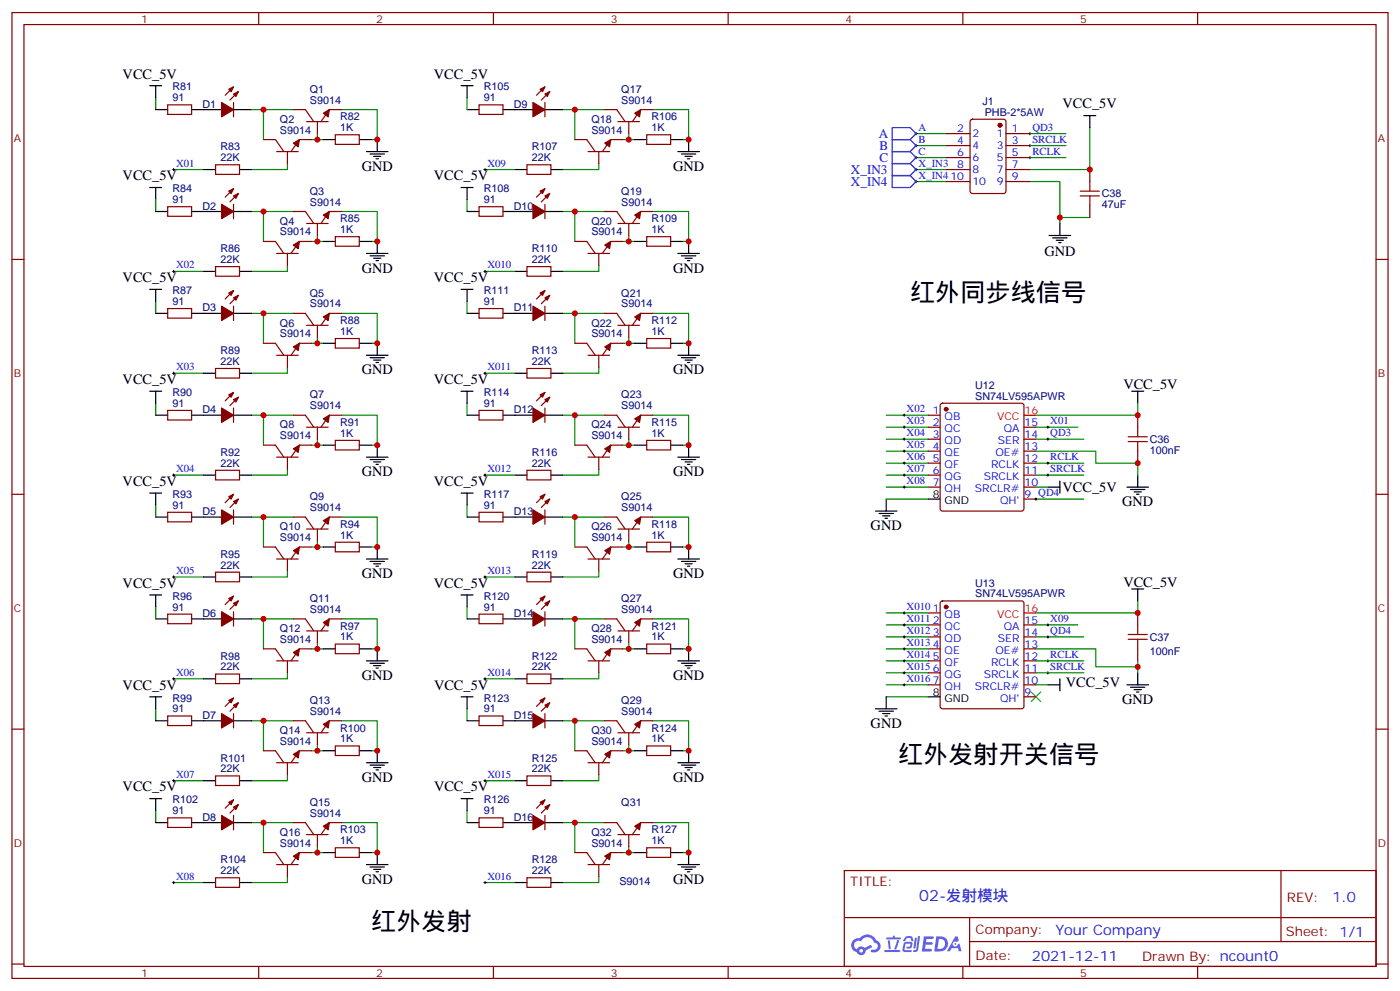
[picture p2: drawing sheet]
<svg xmlns="http://www.w3.org/2000/svg" width="412mm" height="292mm" viewBox="0 0 412 292" stroke-linecap="round" stroke-linejoin="round" font-family="sans-serif">
<g fill="none" stroke="#870000" stroke-width=".35">
<path d="M3.5 3.7h405.4v284.3h-405.4zM7.1 7.2h398.2v277.3h-398.2zM76.2 3.7v3.5M145.3 3.7v3.5M214.5 3.7v3.5M283.6 3.7v3.5M352.8 3.7v3.5M3.5 76.4h3.6M405.3 76.4h3.6M3.5 145.5h3.6M405.3 145.5h3.6M3.5 214.7h3.6"/>
<path d="M405.3 214.7h3.6M248.7 256.3h156.6v28.2h-156.6zM377.3 256.3v20.9M248.7 270.1h156.5M285.6 277.2h119.6M285.6 270.1v14.2M3.5 283.8h3.6M76.2 284.5v3.5M145.3 284.5v3.5M214.5 284.5v3.5M283.6 284.5v3.5M352.8 284.5v3.5"/>
<path d="M405.3 283.8h3.6"/>
</g>
<g fill="#5487ff">
<path d="M272.1 275.6h2.6l.3 .2-.1 .6h-2l-.1 1h1.6l.4 .4-.4 .3h-1.7l-.2 1.2 1.8 .1 .3 .3-.2 .4h-2.9z"/>
<path d="M281.4 275.7h.7l.4 1.3-.7 .3a.74 .74 0 0 0-1.1 .3 .74 .74 0 0 0 .5 1.1 .74 .74 0 0 0 .9-.7l.5-.3 .7 2.4h-.9l-.2-1h-1.9l-.5 1h-.9z"/>
<path d="M269.5 276.1h.6l-.4 2.9a.31 .31 0 0 1-.3 .3 .31 .31 0 0 1-.3-.3z"/>
<path d="M270.4 275.6h.6l-.5 4a.89 .89 0 0 1-.7 .7 .89 .89 0 0 1-.9-.3l1-.5z"/>
<path d="M266.8 275.8l.6-.2 1.2 .1 .5 1.3-.6 .1-.4-.9-1 .1a.95 .95 0 0 1-1 .8l-.1-.2z"/>
<path d="M266.4 277.5l1.8-.2a1.04 1.04 0 0 1 .6 1.1 1.04 1.04 0 0 1-.8 .9h-.7a.29 .29 0 0 1-.3-.4 .29 .29 0 0 1 .3-.2h.7l.2-.8h-1.4l-.4 1.7 1.9 .1a.29 .29 0 0 1 .3 .3 .29 .29 0 0 1-.3 .3h-2l-.4-.3 .2-2.1z"/>
<path d="M260.5 279.7h4.4a.3 .3 0 0 1 .3 .3 .3 .3 0 0 1-.3 .3h-4.3z"/>
<path d="M264.3 276.8h.6l-.5 1.6a1.02 1.02 0 0 1-.7 1.2l-.2-.3z"/>
<path d="M261.5 276.8h.6l.3 2.4-.3 .3-.3-.2z"/>
<path d="M261.1 276h1.9l.2-.5h.5l-.1 .5h1.5a.29 .29 0 0 1 .3 .3 .29 .29 0 0 1-.3 .3h-3.9z"/>
<path d="M275.8 275.6l-.6 4.5h1.4a2.27 2.27 0 0 0 2.7-2.3 2.27 2.27 0 0 0-2.7-2.2zM276.6 276.4a1.5 1.5 0 0 1 1.8 1.6 1.5 1.5 0 0 1-1.9 1.3h-.3z"/>
<path d="M251.4 276.8a2.09 2.09 0 0 0 1 3.5 1.37 1.37 0 0 0 1.5 .9 1.37 1.37 0 0 0 1.1-1.4l2-1-.5-.7-1.8 1a1.4 1.4 0 0 0-2.3 .4 1.32 1.32 0 0 1-.6-1.9 1.32 1.32 0 0 1 1.9-.4 2.02 2.02 0 0 1 2-1.3 2.02 2.02 0 0 1 1.8 1.6 1.09 1.09 0 0 1 1.1 1.4 1.09 1.09 0 0 1-1.6 .7 .41 .41 0 0 0-.5 .3 .41 .41 0 0 0 .4 .5 1.89 1.89 0 0 0 2.4-1.2 1.89 1.89 0 0 0-1.2-2.4 2.98 2.98 0 0 0-5-.6l-1 .1zM253.2 279.9a.52 .52 0 0 1 1 0 .52 .52 0 0 1-1 0z"/>
<circle cx="281.4" cy="277.9" r=".28"/>
</g>
<path d="M303.7 203.7l2.9 2.9M306.6 203.7l-2.9 2.9" fill="none" stroke="#3c3" stroke-width=".35"/>
<g fill="none" stroke="#870000" stroke-width=".35">
<path d="M49.4 30.9h7v2.8h-7zM68.8 25.6l-2.5 2.4M68.8 30.2v4.2M70.2 27l-2.5 2.5M86.4 32.3h3.6l2.4 3.5M90.3 35.8h6.4M93.5 35.8v3.5M98.8 39.7h7v2.8h-7zM100.5 32.3h-3.5l-2.5 3.5M141.1 30.9h7.1v2.8h-7.1zM160.5 30.2v4.2M160.5 25.6l-2.5 2.4"/>
<path d="M161.9 27l-2.4 2.5M178.2 32.3h3.5l2.4 3.5M182 35.8h6.4M185.2 35.8v3.5M190.5 39.7h7.1v2.8h-7.1zM192.3 32.3h-3.6l-2.4 3.5M278.7 39.3h7.1M286 35.3l.5-.2h9.1l.7 .4v20.8l-.4 .6-9.4 .1-.7-.5v-20.7zM296.3 39.3h7.1M63.5 48.5h7.1v2.8h-7.1zM68.8 55.6l-2.5 2.4M70.2 57l-2.5 2.4"/>
<path d="M77.6 41.1h3.5l2.5 3.5M81.5 44.6h6.3M84.7 44.6v3.6M91.7 41.1h-3.5l-2.5 3.5M155.2 48.5h7.1v2.8h-7.1zM160.5 55.6l-2.5 2.4M161.9 57l-2.4 2.4M169.3 41.1h3.6l2.4 3.5M173.2 44.6h6.4M176.4 44.6v3.6M183.4 41.1h-3.5l-2.5 3.5M278.7 42.9h7.1"/>
<path d="M278.7 46.4h7.1M278.7 49.9h7.1M278.7 53.4h7.1M296.3 42.9h7.1M296.3 46.4h7.1M296.3 49.9h7.1M296.3 53.4h7.1M321 49.9v3.5M49.4 60.9h7v2.8h-7zM63.5 78.5h7.1v2.8h-7.1zM68.8 60.1v4.3M77.6 71.1h3.5l2.5 3.5"/>
<path d="M81.5 74.6h6.3M84.7 74.6v3.5M86.4 62.3h3.6l2.4 3.5M90.3 65.8h6.4M91.7 71.1h-3.5l-2.5 3.5M93.5 65.8v3.5M98.8 69.7h7v2.8h-7zM100.5 62.3h-3.5l-2.5 3.5M141.1 60.9h7.1v2.8h-7.1zM155.2 78.5h7.1v2.8h-7.1zM160.5 60.1v4.3M169.3 71.1h3.6l2.4 3.5"/>
<path d="M173.2 74.6h6.4M176.4 74.6v3.5M178.2 62.3h3.5l2.4 3.5M182 65.8h6.4M183.4 71.1h-3.5l-2.5 3.5M185.2 65.8v3.5M190.5 69.7h7.1v2.8h-7.1zM192.3 62.3h-3.6l-2.4 3.5M321 60.5v3.5M49.4 90.8h7v2.9h-7zM68.8 90.1v4.3M68.8 85.5l-2.5 2.5"/>
<path d="M70.2 87l-2.5 2.4M86.4 92.3h3.6l2.4 3.5M90.3 95.8h6.4M93.5 95.8v3.5M98.8 99.7h7v2.8h-7zM100.5 92.3h-3.5l-2.5 3.5M141.1 90.8h7.1v2.9h-7.1zM160.5 90.1v4.3M160.5 85.5l-2.5 2.5M161.9 87l-2.4 2.4M178.2 92.3h3.5l2.4 3.5M182 95.8h6.4"/>
<path d="M185.2 95.8v3.5M190.5 99.7h7.1v2.8h-7.1zM192.3 92.3h-3.6l-2.4 3.5M63.5 108.5h7.1v2.8h-7.1zM68.8 115.5l-2.5 2.5M70.2 116.9l-2.5 2.5M77.6 101.1h3.5l2.5 3.5M81.5 104.6h6.3M84.7 104.6v3.5M91.7 101.1h-3.5l-2.5 3.5M155.2 108.5h7.1v2.8h-7.1zM160.5 115.5l-2.5 2.5"/>
<path d="M161.9 116.9l-2.4 2.5M169.3 101.1h3.6l2.4 3.5M173.2 104.6h6.4M176.4 104.6v3.5M183.4 101.1h-3.5l-2.5 3.5M277.2 118.9l.4-.2h23.3l.5 .2 .2 .5v30.4l-.2 .5-.5 .2h-23.3l-.5-.3-.2-.4v-30.4zM49.4 120.8h7v2.8h-7zM63.5 138.5h7.1v2.8h-7.1zM68.8 120.1v4.3M77.6 131.1h3.5l2.5 3.5M81.5 134.6h6.3M84.7 134.6v3.5"/>
<path d="M86.4 122.2h3.6l2.4 3.6M90.3 125.8h6.4M91.7 131.1h-3.5l-2.5 3.5M93.5 125.8v3.5M98.8 129.6h7v2.9h-7zM100.5 122.2h-3.5l-2.5 3.6M141.1 120.8h7.1v2.8h-7.1zM155.2 138.5h7.1v2.8h-7.1zM160.5 120.1v4.3M169.3 131.1h3.6l2.4 3.5M173.2 134.6h6.4M176.4 134.6v3.5"/>
<path d="M178.2 122.2h3.5l2.4 3.6M182 125.8h6.4M183.4 131.1h-3.5l-2.5 3.5M185.2 125.8v3.5M190.5 129.6h7.1v2.9h-7.1zM192.3 122.2h-3.6l-2.4 3.6M273.4 122.2h3.5M273.4 125.8h3.5M273.4 129.3h3.5M273.4 132.8h3.5M273.4 136.3h3.5M273.4 139.9h3.5"/>
<path d="M301.6 125.8h3.6M301.6 129.3h3.6M301.6 132.8h3.6M301.6 136.3h3.6M301.6 139.9h3.6M335.1 122.2v3.6M335.1 132.8v3.5M49.4 150.8h7v2.8h-7zM68.8 150.1v4.2M68.8 145.5l-2.5 2.5M70.2 146.9l-2.5 2.5M86.4 152.2h3.6l2.4 3.6"/>
<path d="M90.3 155.8h6.4M93.5 155.8v3.5M98.8 159.6h7v2.9h-7zM100.5 152.2h-3.5l-2.5 3.6M141.1 150.8h7.1v2.8h-7.1zM160.5 150.1v4.2M160.5 145.5l-2.5 2.5M161.9 146.9l-2.4 2.5M178.2 152.2h3.5l2.4 3.6M182 155.8h6.4M185.2 155.8v3.5M190.5 159.6h7.1v2.9h-7.1z"/>
<path d="M192.3 152.2h-3.6l-2.4 3.6M273.4 143.4h3.5M301.6 143.4h3.6M301.6 146.9h3.6M63.5 168.5h7.1v2.8h-7.1zM68.8 175.5l-2.5 2.5M70.2 176.9l-2.5 2.5M77.6 161h3.5l2.5 3.6M81.5 164.6h6.3M84.7 164.6v3.5M91.7 161h-3.5l-2.5 3.6M155.2 168.5h7.1v2.8h-7.1z"/>
<path d="M160.5 175.5l-2.5 2.5M161.9 176.9l-2.4 2.5M169.3 161h3.6l2.4 3.6M173.2 164.6h6.4M176.4 164.6v3.5M183.4 161h-3.5l-2.5 3.6M277.2 177.1l.4-.2h23.3l.5 .2 .2 .5v30.4l-.2 .5-.5 .2h-23.3l-.5-.3-.2-.4v-30.4zM49.4 180.8h7v2.8h-7zM63.5 198.4h7.1v2.9h-7.1zM68.8 180.1v4.2M77.6 191h3.5l2.5 3.6M81.5 194.6h6.3"/>
<path d="M84.7 194.6v3.5M86.4 182.2h3.6l2.4 3.5M90.3 185.7h6.4M91.7 191h-3.5l-2.5 3.6M93.5 185.7v3.6M98.8 189.6h7v2.8h-7zM100.5 182.2h-3.5l-2.5 3.5M141.1 180.8h7.1v2.8h-7.1zM155.2 198.4h7.1v2.9h-7.1zM160.5 180.1v4.2M169.3 191h3.6l2.4 3.6M173.2 194.6h6.4"/>
<path d="M176.4 194.6v3.5M178.2 182.2h3.5l2.4 3.5M182 185.7h6.4M183.4 191h-3.5l-2.5 3.6M185.2 185.7v3.6M190.5 189.6h7.1v2.8h-7.1zM192.3 182.2h-3.6l-2.4 3.5M273.4 180.4h3.5M273.4 184h3.5M273.4 187.5h3.5M273.4 191h3.5M273.4 194.6h3.5"/>
<path d="M273.4 198.1h3.5M301.6 184h3.6M301.6 187.5h3.6M301.6 191h3.6M301.6 194.6h3.6M301.6 198.1h3.6M335.1 180.4v3.6M335.1 191v3.6M49.4 210.8h7v2.8h-7zM68.8 210.1v4.2M68.8 205.5l-2.5 2.5M70.2 206.9l-2.5 2.5"/>
<path d="M86.4 212.2h3.6l2.4 3.5M90.3 215.7h6.4M93.5 215.7v3.6M98.8 219.6h7v2.8h-7zM100.5 212.2h-3.5l-2.5 3.5M141.1 210.8h7.1v2.8h-7.1zM160.5 210.1v4.2M160.5 205.5l-2.5 2.5M161.9 206.9l-2.4 2.5M178.2 212.2h3.5l2.4 3.5M182 215.7h6.4M185.2 215.7v3.6"/>
<path d="M190.5 219.6h7.1v2.8h-7.1zM192.3 212.2h-3.6l-2.4 3.5M273.4 201.6h3.5M301.6 201.6h3.6M301.6 205.1h3.6M63.5 228.4h7.1v2.8h-7.1zM68.8 235.5l-2.5 2.4M70.2 236.9l-2.5 2.5M77.6 221h3.5l2.5 3.5M81.5 224.5h6.3M84.7 224.5v3.6M91.7 221h-3.5l-2.5 3.5"/>
<path d="M155.2 228.4h7.1v2.8h-7.1zM160.5 235.5l-2.5 2.4M161.9 236.9l-2.4 2.5M169.3 221h3.6l2.4 3.5M173.2 224.5h6.4M176.4 224.5v3.6M183.4 221h-3.5l-2.5 3.5M49.4 240.8h7v2.8h-7zM63.5 258.4h7.1v2.8h-7.1zM68.8 240.1v4.2M77.6 251h3.5l2.5 3.5M81.5 254.5h6.3"/>
<path d="M84.7 254.5v3.6M86.4 242.2h3.6l2.4 3.5M90.3 245.7h6.4M91.7 251h-3.5l-2.5 3.5M93.5 245.7v3.5M98.8 249.6h7v2.8h-7zM100.5 242.2h-3.5l-2.5 3.5M141.1 240.8h7.1v2.8h-7.1zM155.2 258.4h7.1v2.8h-7.1zM160.5 240.1v4.2M169.3 251h3.6l2.4 3.5M173.2 254.5h6.4"/>
<path d="M176.4 254.5v3.6M178.2 242.2h3.5l2.4 3.5M182 245.7h6.4M183.4 251h-3.5l-2.5 3.5M185.2 245.7v3.5M190.5 249.6h7.1v2.8h-7.1zM192.3 242.2h-3.6l-2.4 3.5"/>
</g>
<g fill="#870000" stroke="#870000" stroke-width=".35">
<path d="M65.3 30.2l3.5 2.1-3.5 2.1z"/>
<path d="M68.8 27.7l1.4-.7-.7 1.4z"/>
<path d="M67.4 26.3l1.4-.7-.7 1.4z"/>
<path d="M86.4 72.1l1.8-1-.4 2.1z"/>
<path d="M95.2 63.3l1.8-1-.3 2.1z"/>
<path d="M86.4 252.1l1.8-1.1-.4 2.1z"/>
<path d="M95.2 243.2l1.8-1-.3 2.1z"/>
<path d="M86.4 222.1l1.8-1.1-.4 2.1z"/>
<path d="M95.2 213.3l1.8-1.1-.3 2.1z"/>
<path d="M86.4 192.1l1.8-1.1-.4 2.1z"/>
<path d="M95.2 183.3l1.8-1.1-.3 2.1z"/>
<path d="M86.4 162.1l1.8-1.1-.4 2.2z"/>
<path d="M95.2 153.3l1.8-1.1-.3 2.1z"/>
<path d="M86.4 132.1l1.8-1-.4 2.1z"/>
<path d="M95.2 123.3l1.8-1.1-.3 2.2z"/>
<path d="M86.4 102.1l1.8-1-.4 2.1z"/>
<path d="M95.2 93.3l1.8-1-.3 2.1z"/>
<path d="M86.4 42.2l1.8-1.1-.4 2.1z"/>
<path d="M95.2 33.3l1.8-1-.3 2.1z"/>
<path d="M178.2 72.1l1.7-1-.3 2.1z"/>
<path d="M187 63.3l1.7-1-.3 2.1z"/>
<path d="M178.2 252.1l1.7-1.1-.3 2.1z"/>
<path d="M187 243.2l1.7-1-.3 2.1z"/>
<path d="M178.2 222.1l1.7-1.1-.3 2.1z"/>
<path d="M187 213.3l1.7-1.1-.3 2.1z"/>
<path d="M178.2 192.1l1.7-1.1-.3 2.1z"/>
<path d="M187 183.3l1.7-1.1-.3 2.1z"/>
<path d="M178.2 162.1l1.7-1.1-.3 2.2z"/>
<path d="M187 153.3l1.7-1.1-.3 2.1z"/>
<path d="M178.2 132.1l1.7-1-.3 2.1z"/>
<path d="M187 123.3l1.7-1.1-.3 2.2z"/>
<path d="M178.2 102.1l1.7-1-.3 2.1z"/>
<path d="M187 93.3l1.7-1-.3 2.1z"/>
<path d="M178.2 42.2l1.7-1.1-.3 2.1z"/>
<path d="M187 33.3l1.7-1-.3 2.1z"/>
<path d="M157 240.1l3.5 2.1-3.5 2.1z"/>
<path d="M160.5 237.6l1.4-.7-.7 1.4z"/>
<path d="M159.1 236.2l1.4-.7-.7 1.4z"/>
<path d="M157 210.1l3.5 2.1-3.5 2.1z"/>
<path d="M160.5 207.6l1.4-.7-.7 1.4z"/>
<path d="M159.1 206.2l1.4-.7-.7 1.4z"/>
<path d="M157 180.1l3.5 2.1-3.5 2.1z"/>
<path d="M160.5 177.6l1.4-.7-.7 1.4z"/>
<path d="M159.1 176.2l1.4-.7-.7 1.4z"/>
<path d="M157 150.1l3.5 2.1-3.5 2.1z"/>
<path d="M160.5 147.6l1.4-.7-.7 1.4z"/>
<path d="M159.1 146.2l1.4-.7-.7 1.4z"/>
<path d="M157 120.1l3.5 2.1-3.5 2.2z"/>
<path d="M160.5 117.7l1.4-.8-.7 1.5z"/>
<path d="M159.1 116.2l1.4-.7-.7 1.4z"/>
<path d="M157 90.1l3.5 2.2-3.5 2.1z"/>
<path d="M160.5 87.7l1.4-.7-.7 1.4z"/>
<path d="M159.1 86.3l1.4-.8-.7 1.5z"/>
<path d="M157 60.1l3.5 2.2-3.5 2.1z"/>
<path d="M160.5 57.7l1.4-.7-.7 1.4z"/>
<path d="M159.1 56.3l1.4-.7-.7 1.4z"/>
<path d="M157 30.2l3.5 2.1-3.5 2.1z"/>
<path d="M160.5 27.7l1.4-.7-.7 1.4z"/>
<path d="M159.1 26.3l1.4-.7-.7 1.4z"/>
<path d="M65.3 240.1l3.5 2.1-3.5 2.1z"/>
<path d="M68.8 237.6l1.4-.7-.7 1.4z"/>
<path d="M67.4 236.2l1.4-.7-.7 1.4z"/>
<path d="M65.3 210.1l3.5 2.1-3.5 2.1z"/>
<path d="M68.8 207.6l1.4-.7-.7 1.4z"/>
<path d="M67.4 206.2l1.4-.7-.7 1.4z"/>
<path d="M65.3 180.1l3.5 2.1-3.5 2.1z"/>
<path d="M68.8 177.6l1.4-.7-.7 1.4z"/>
<path d="M67.4 176.2l1.4-.7-.7 1.4z"/>
<path d="M65.3 150.1l3.5 2.1-3.5 2.1z"/>
<path d="M68.8 147.6l1.4-.7-.7 1.4z"/>
<path d="M67.4 146.2l1.4-.7-.7 1.4z"/>
<path d="M65.3 120.1l3.5 2.1-3.5 2.2z"/>
<path d="M68.8 117.7l1.4-.8-.7 1.5z"/>
<path d="M67.4 116.2l1.4-.7-.7 1.4z"/>
<path d="M65.3 90.1l3.5 2.2-3.5 2.1z"/>
<path d="M68.8 87.7l1.4-.7-.7 1.4z"/>
<path d="M67.4 86.3l1.4-.8-.7 1.5z"/>
<path d="M65.3 60.1l3.5 2.2-3.5 2.1z"/>
<path d="M68.8 57.7l1.4-.7-.7 1.4z"/>
<path d="M67.4 56.3l1.4-.7-.7 1.4z"/>
<circle cx="278.7" cy="120.5" r=".53"/>
<circle cx="278.7" cy="178.7" r=".53"/>
<circle cx="294.6" cy="36.9" r=".53"/>
</g>
<g fill="none" stroke="#000" stroke-width=".35">
<path d="M44.1 25.2h3.5M45.9 25.2v3.6M45.9 32.3h3.5M56.4 32.3h8.9M68.8 32.3h5.3M135.8 25.2h3.5M137.6 32.3h3.5M137.6 25.2v3.6M148.2 32.3h8.8M160.5 32.3h5.3M319.3 34h3.5M321 34v3.6"/>
<path d="M44.1 55.2h3.5M45.9 55.2v3.5M60 49.9h3.5M70.6 49.9h3.5M95.2 41.1h3.6M105.8 41.1h3.6M107.9 44.6h6.4M109 45.3h4.2M110.1 46h2.1M110.8 46.7h.7M111.1 41.1v3.5M135.8 55.2h3.5"/>
<path d="M137.6 55.2v3.5M151.7 49.9h3.5M162.3 49.9h3.5M187 41.1h3.5M197.6 41.1h3.5M199.7 44.6h6.3M200.7 45.3h4.3M201.8 46h2.1M202.5 46.7h.7M202.8 41.1v3.5M45.9 62.3h3.5M56.4 62.3h8.9"/>
<path d="M60 79.9h3.5M68.8 62.3h5.3M70.6 79.9h3.5M95.2 71.1h3.6M105.8 71.1h3.6M107.9 74.6h6.4M109 75.3h4.2M110.1 76h2.1M110.8 76.7h.7M111.1 71.1v3.5M137.6 62.3h3.5M148.2 62.3h8.8"/>
<path d="M151.7 79.9h3.5M160.5 62.3h5.3M162.3 79.9h3.5M187 71.1h3.5M197.6 71.1h3.5M199.7 74.6h6.3M200.7 75.3h4.3M201.8 76h2.1M202.5 76.7h.7M202.8 71.1v3.5M309 69.3h6.4M310.1 70h4.2"/>
<path d="M311.1 70.7h2.2M311.9 71.4h.7M312.2 65.8v3.5M44.1 85.2h3.5M45.9 85.2v3.5M45.9 92.3h3.5M56.4 92.3h8.9M68.8 92.3h5.3M135.8 85.2h3.5M137.6 92.3h3.5M137.6 85.2v3.5M148.2 92.3h8.8"/>
<path d="M160.5 92.3h5.3M44.1 115.2h3.5M45.9 115.2v3.5M60 109.9h3.5M70.6 109.9h3.5M95.2 101.1h3.6M105.8 101.1h3.6M107.9 104.6h6.4M109 105.3h4.2M110.1 106h2.1M110.8 106.7h.7M111.1 101.1v3.5"/>
<path d="M135.8 115.2h3.5M137.6 115.2v3.5M151.7 109.9h3.5M162.3 109.9h3.5M187 101.1h3.5M197.6 101.1h3.5M199.7 104.6h6.3M200.7 105.3h4.3M201.8 106h2.1M202.5 106.7h.7M202.8 101.1v3.5M333.4 115.2h3.5"/>
<path d="M335.1 115.2v3.5M45.9 122.2h3.5M56.4 122.2h8.9M60 139.9h3.5M68.8 122.2h5.3M70.6 139.9h3.5M95.2 131.1h3.6M105.8 131.1h3.6M107.9 134.6h6.4M109 135.3h4.2M110.1 136h2.1M110.8 136.7h.7"/>
<path d="M111.1 131.1v3.5M137.6 122.2h3.5M148.2 122.2h8.8M151.7 139.9h3.5M160.5 122.2h5.3M162.3 139.9h3.5M187 131.1h3.5M197.6 131.1h3.5M199.7 134.6h6.3M200.7 135.3h4.3M201.8 136h2.1M202.5 136.7h.7"/>
<path d="M202.8 131.1v3.5M335.1 139.9v3.5M44.1 145.2h3.5M45.9 145.2v3.5M45.9 152.2h3.5M56.4 152.2h8.9M68.8 152.2h5.3M135.8 145.2h3.5M137.6 152.2h3.5M137.6 145.2v3.5M148.2 152.2h8.8M160.5 152.2h5.3"/>
<path d="M257.9 150.5h6.3M258.9 151.2h4.3M260 151.9h2.1M260.7 152.6h.7M261.1 146.9v3.6M273.4 146.9h3.5M308.7 143.4h3.5M312.2 141.6v3.6M332 143.4h6.3M333 144.1h4.3M334.1 144.8h2.1M334.8 145.5h.7"/>
<path d="M44.1 175.2h3.5M45.9 175.2v3.5M60 169.9h3.5M70.6 169.9h3.5M95.2 161h3.6M105.8 161h3.6M107.9 164.6h6.4M109 165.3h4.2M110.1 166h2.1M110.8 166.7h.7M111.1 161v3.6M135.8 175.2h3.5"/>
<path d="M137.6 175.2v3.5M151.7 169.9h3.5M162.3 169.9h3.5M187 161h3.5M197.6 161h3.5M199.7 164.6h6.3M200.7 165.3h4.3M201.8 166h2.1M202.5 166.7h.7M202.8 161v3.6M333.4 173.4h3.5M335.1 173.4v3.5"/>
<path d="M45.9 182.2h3.5M56.4 182.2h8.9M60 199.8h3.5M68.8 182.2h5.3M70.6 199.8h3.5M95.2 191h3.6M105.8 191h3.6M107.9 194.6h6.4M109 195.3h4.2M110.1 196h2.1M110.8 196.7h.7M111.1 191v3.6"/>
<path d="M137.6 182.2h3.5M148.2 182.2h8.8M151.7 199.8h3.5M160.5 182.2h5.3M162.3 199.8h3.5M187 191h3.5M197.6 191h3.5M199.7 194.6h6.3M200.7 195.3h4.3M201.8 196h2.1M202.5 196.7h.7M202.8 191v3.6"/>
<path d="M312.2 199.8v3.6M335.1 198.1v3.5M44.1 205.1h3.5M45.9 205.1v3.6M45.9 212.2h3.5M56.4 212.2h8.9M68.8 212.2h5.3M135.8 205.1h3.5M137.6 212.2h3.5M137.6 205.1v3.6M148.2 212.2h8.8M160.5 212.2h5.3"/>
<path d="M257.9 208.7h6.3M258.9 209.4h4.3M260 210.1h2.1M260.7 210.8h.7M261.1 205.1v3.6M273.4 205.1h3.5M308.7 201.6h3.5M332 201.6h6.3M333 202.3h4.3M334.1 203h2.1M334.8 203.7h.7M44.1 235.1h3.5"/>
<path d="M45.9 235.1v3.6M60 229.8h3.5M70.6 229.8h3.5M95.2 221h3.6M105.8 221h3.6M107.9 224.5h6.4M109 225.2h4.2M110.1 226h2.1M110.8 226.7h.7M111.1 221v3.5M135.8 235.1h3.5M137.6 235.1v3.6"/>
<path d="M151.7 229.8h3.5M162.3 229.8h3.5M187 221h3.5M197.6 221h3.5M199.7 224.5h6.3M200.7 225.2h4.3M201.8 226h2.1M202.5 226.7h.7M202.8 221v3.5M45.9 242.2h3.5M56.4 242.2h8.9M60 259.8h3.5"/>
<path d="M68.8 242.2h5.3M70.6 259.8h3.5M95.2 251h3.6M105.8 251h3.6M107.9 254.5h6.4M109 255.2h4.2M110.1 255.9h2.1M110.8 256.6h.7M111.1 251v3.5M137.6 242.2h3.5M148.2 242.2h8.8M151.7 259.8h3.5"/>
<path d="M160.5 242.2h5.3M162.3 259.8h3.5M187 251h3.5M197.6 251h3.5M199.7 254.5h6.3M200.7 255.2h4.3M201.8 255.9h2.1M202.5 256.6h.7M202.8 251v3.5"/>
</g>
<path d="M301.6 122.2h3.6M301.6 180.4h3.6" fill="none" stroke="#f00" stroke-width=".35"/>
<g fill="none" stroke="#008700" stroke-width=".35">
<path d="M45.9 28.8v3.5M74.1 32.3h12.3M77.6 32.3v8.8M93.5 39.3v1.8h1.7M100.5 32.3h10.6v8.8h-1.7M137.6 28.8v3.5M165.8 32.3h12.4M169.3 32.3v8.8M185.2 39.3v1.8h1.8M192.3 32.3h10.5v8.8h-1.7M269.9 39.3h8.8M303.4 39.3h10.6"/>
<path d="M321 37.6v12.3h-17.6M45.9 58.7v3.6M51.2 49.9h8.8M84.7 48.2v1.7h-10.6M91.7 41.1h1.8M137.6 58.7v3.6M142.9 49.9h8.8M176.4 48.2v1.7h-10.6M183.4 41.1h1.8M269.9 49.9h8.8M269.9 53.4h8.8M269.9 46.4h8.8"/>
<path d="M269.9 42.9h8.8M303.4 53.4h8.8v12.4M303.4 46.4h10.6M303.4 42.9h10.6M51.2 79.9h8.8M74.1 62.3h12.3M77.6 62.3v8.8M84.7 78.1v1.8h-10.6M91.7 71.1h1.8M93.5 69.3v1.8h1.7M100.5 62.3h10.6v8.8h-1.7M142.9 79.9h8.8"/>
<path d="M165.8 62.3h12.4M169.3 62.3v8.8M176.4 78.1v1.8h-10.6M183.4 71.1h1.8M185.2 69.3v1.8h1.8M192.3 62.3h10.5v8.8h-1.7M312.2 64h8.8M45.9 88.7v3.6M74.1 92.3h12.3M77.6 92.3v8.8M93.5 99.3v1.8h1.7M100.5 92.3h10.6v8.8h-1.7"/>
<path d="M137.6 88.7v3.6M165.8 92.3h12.4M169.3 92.3v8.8M185.2 99.3v1.8h1.8M192.3 92.3h10.5v8.8h-1.7M45.9 118.7v3.5M51.2 109.9h8.8M84.7 108.1v1.8h-10.6M91.7 101.1h1.8M137.6 118.7v3.5M142.9 109.9h8.8M176.4 108.1v1.8h-10.6"/>
<path d="M183.4 101.1h1.8M335.1 118.7v3.5h-29.9M51.2 139.9h8.8M74.1 122.2h12.3M77.6 122.2v8.9M84.7 138.1v1.8h-10.6M91.7 131.1h1.8M93.5 129.3v1.8h1.7M100.5 122.2h10.6v8.9h-1.7M142.9 139.9h8.8M165.8 122.2h12.4M169.3 122.2v8.9"/>
<path d="M176.4 138.1v1.8h-10.6M183.4 131.1h1.8M185.2 129.3v1.8h1.8M192.3 122.2h10.5v8.9h-1.7M261.1 129.3h12.3M261.1 136.3h12.3M261.1 139.9h12.3M261.1 122.2h12.3M261.1 125.8h12.3M261.1 132.8h12.3M305.2 132.8h17.6v3.5h12.3v3.6M305.2 129.3h14.1"/>
<path d="M305.2 136.3h14.1M305.2 139.9h14.1M305.2 125.8h12.3M45.9 148.7v3.5M74.1 152.2h12.3M77.6 152.2v8.8M93.5 159.3v1.7h1.7M100.5 152.2h10.6v8.8h-1.7M137.6 148.7v3.5M165.8 152.2h12.4M169.3 152.2v8.8M185.2 159.3v1.7h1.8"/>
<path d="M192.3 152.2h10.5v8.8h-1.7M261.1 146.9h12.3M261.1 143.4h12.3M305.2 146.9h14.1M305.2 143.4h3.5M45.9 178.7v3.5M51.2 169.9h8.8M84.7 168.1v1.8h-10.6M91.7 161h1.8M137.6 178.7v3.5M142.9 169.9h8.8M176.4 168.1v1.8h-10.6"/>
<path d="M183.4 161h1.8M335.1 176.9v3.5h-29.9M51.2 199.8h8.8M74.1 182.2h12.3M77.6 182.2v8.8M84.7 198.1v1.7h-10.6M91.7 191h1.8M93.5 189.3v1.7h1.7M100.5 182.2h10.6v8.8h-1.7M142.9 199.8h8.8M165.8 182.2h12.4M169.3 182.2v8.8"/>
<path d="M176.4 198.1v1.7h-10.6M183.4 191h1.8M185.2 189.3v1.7h1.8M192.3 182.2h10.5v8.8h-1.7M261.1 184h12.3M261.1 198.1h12.3M261.1 194.6h12.3M261.1 191h12.3M261.1 187.5h12.3M261.1 180.4h12.3M305.2 191h17.6v5.3h12.3v1.8M305.2 184h12.3"/>
<path d="M305.2 198.1h14.1M305.2 194.6h14.1M305.2 187.5h14.1M335.1 194.6v1.7M45.9 208.7v3.5M74.1 212.2h12.3M77.6 212.2v8.8M93.5 219.3v1.7h1.7M100.5 212.2h10.6v8.8h-1.7M137.6 208.7v3.5M165.8 212.2h12.4M169.3 212.2v8.8"/>
<path d="M185.2 219.3v1.7h1.8M192.3 212.2h10.5v8.8h-1.7M261.1 201.6h12.3M261.1 205.1h12.3M305.2 201.6h3.5M45.9 238.7v3.5M51.2 229.8h8.8M84.7 228.1v1.7h-10.6M91.7 221h1.8M137.6 238.7v3.5M142.9 229.8h8.8M176.4 228.1v1.7h-10.6"/>
<path d="M183.4 221h1.8M51.2 259.8h8.8M74.1 242.2h12.3M77.6 242.2v8.8M84.7 258.1v1.7h-10.6M91.7 251h1.8M93.5 249.2v1.8h1.7M100.5 242.2h10.6v8.8h-1.7M142.9 259.8h8.8M165.8 242.2h12.4M169.3 242.2v8.8M176.4 258.1v1.7h-10.6"/>
<path d="M183.4 251h1.8M185.2 249.2v1.8h1.8M192.3 242.2h10.5v8.8h-1.7"/>
</g>
<path d="M318.2 57.7h5.6M318.2 56.3h5.6M321 53.4v2.9M321 57.7v2.8M332.3 130h5.7M332.3 128.6h5.7M335.1 125.8v2.8M335.1 130v2.8M332.3 188.2h5.7M332.3 186.8h5.7M335.1 184v2.8M335.1 188.2v2.8" fill="none" stroke="#a10000" stroke-width=".35"/>
<g fill="none" stroke="#000" stroke-width=".29">
<path d="M269.5 39.3h.7M269.9 39v.7M303 39.3h.7M303.4 39v.7M50.8 49.9h.7M51.2 49.6v.7M142.5 49.9h.7M142.9 49.6v.7M269.5 49.9h.7M269.5 42.9h.7M269.5 46.4h.7M269.5 53.4h.7"/>
<path d="M269.9 42.5v.7M269.9 46v.7M269.9 49.6v.7M269.9 53.1v.7M303 42.9h.7M303 46.4h.7M303.4 42.5v.7M303.4 46v.7M50.8 79.9h.7M51.2 79.6v.7M142.5 79.9h.7M142.9 79.6v.7"/>
<path d="M50.8 109.9h.7M51.2 109.5v.7M142.5 109.9h.7M142.9 109.5v.7M50.8 139.9h.7M51.2 139.5v.7M142.5 139.9h.7M142.9 139.5v.7M266 129.3h.7M266 136.3h.7M266 139.9h.7M266 125.8h.7"/>
<path d="M266 122.2h.7M266 132.8h.7M266.3 121.9v.7M266.3 125.4v.7M266.3 128.9v.7M266.3 132.5v.7M266.3 136v.7M266.3 139.5v.7M308.3 129.3h.7M308.3 136.3h.7M308.3 139.9h.7M308.3 125.8h.7"/>
<path d="M308.7 125.4v.7M308.7 128.9v.7M308.7 136v.7M308.7 139.5v.7M266 143.4h.7M266.3 143.1v.7M304.8 146.9h.7M305.2 146.6v.7M50.8 169.9h.7M51.2 169.5v.7M142.5 169.9h.7M142.9 169.5v.7"/>
<path d="M50.8 199.8h.7M51.2 199.5v.7M142.5 199.8h.7M142.9 199.5v.7M266 198.1h.7M266 194.6h.7M266 187.5h.7M266 184h.7M266 180.4h.7M266 191h.7M266.3 180.1v.7M266.3 183.6v.7"/>
<path d="M266.3 187.1v.8M266.3 190.7v.7M266.3 194.2v.7M266.3 197.7v.7M308.3 198.1h.7M308.3 194.6h.7M308.3 187.5h.7M308.3 184h.7M308.7 183.6v.7M308.7 187.1v.8M308.7 194.2v.7M308.7 197.7v.7"/>
<path d="M266 201.6h.7M266.3 201.3v.7M50.8 229.8h.7M51.2 229.5v.7M142.5 229.8h.7M142.9 229.5v.7M50.8 259.8h.7M51.2 259.5v.7M142.5 259.8h.7M142.9 259.5v.7"/>
</g>
<path d="M262.8 37.6h5.3l1.8 1.7-1.8 1.8h-5.3zM262.8 41.1h5.3l1.8 1.8-1.8 1.7h-5.3zM262.8 44.6h5.3l1.8 1.8-1.8 1.8h-5.3zM262.8 51.7h5.3l1.8 1.7-1.8 1.8h-5.3zM262.8 48.2h5.3l1.8 1.7-1.8 1.8h-5.3z" fill="none" stroke="#00f" stroke-width=".35"/>
<g fill="#c00">
<circle cx="335.1" cy="196.3" r=".88"/>
<circle cx="335.1" cy="122.2" r=".88"/>
<circle cx="335.1" cy="136.3" r=".88"/>
<circle cx="335.1" cy="180.4" r=".88"/>
<circle cx="111.1" cy="251" r=".88"/>
<circle cx="77.6" cy="242.2" r=".88"/>
<circle cx="93.5" cy="251" r=".88"/>
<circle cx="111.1" cy="191" r=".88"/>
<circle cx="77.6" cy="182.2" r=".88"/>
<circle cx="93.5" cy="191" r=".88"/>
<circle cx="111.1" cy="131.1" r=".88"/>
<circle cx="77.6" cy="122.2" r=".88"/>
<circle cx="93.5" cy="131.1" r=".88"/>
<circle cx="93.5" cy="41.1" r=".88"/>
<circle cx="77.6" cy="32.3" r=".88"/>
<circle cx="111.1" cy="41.1" r=".88"/>
<circle cx="93.5" cy="101.1" r=".88"/>
<circle cx="77.6" cy="92.3" r=".88"/>
<circle cx="111.1" cy="101.1" r=".88"/>
<circle cx="93.5" cy="161" r=".88"/>
<circle cx="77.6" cy="152.2" r=".88"/>
<circle cx="111.1" cy="161" r=".88"/>
<circle cx="93.5" cy="221" r=".88"/>
<circle cx="77.6" cy="212.2" r=".88"/>
<circle cx="111.1" cy="221" r=".88"/>
<circle cx="93.5" cy="71.1" r=".88"/>
<circle cx="77.6" cy="62.3" r=".88"/>
<circle cx="111.1" cy="71.1" r=".88"/>
<circle cx="202.8" cy="71.1" r=".88"/>
<circle cx="169.3" cy="62.3" r=".88"/>
<circle cx="185.2" cy="71.1" r=".88"/>
<circle cx="202.8" cy="221" r=".88"/>
<circle cx="169.3" cy="212.2" r=".88"/>
<circle cx="185.2" cy="221" r=".88"/>
<circle cx="202.8" cy="161" r=".88"/>
<circle cx="169.3" cy="152.2" r=".88"/>
<circle cx="185.2" cy="161" r=".88"/>
<circle cx="202.8" cy="101.1" r=".88"/>
<circle cx="169.3" cy="92.3" r=".88"/>
<circle cx="185.2" cy="101.1" r=".88"/>
<circle cx="202.8" cy="41.1" r=".88"/>
<circle cx="169.3" cy="32.3" r=".88"/>
<circle cx="185.2" cy="41.1" r=".88"/>
<circle cx="185.2" cy="131.1" r=".88"/>
<circle cx="169.3" cy="122.2" r=".88"/>
<circle cx="202.8" cy="131.1" r=".88"/>
<circle cx="185.2" cy="191" r=".88"/>
<circle cx="169.3" cy="182.2" r=".88"/>
<circle cx="202.8" cy="191" r=".88"/>
<circle cx="185.2" cy="251" r=".88"/>
<circle cx="169.3" cy="242.2" r=".88"/>
<circle cx="202.8" cy="251" r=".88"/>
<circle cx="312.2" cy="64" r=".88"/>
<circle cx="321" cy="49.9" r=".88"/>
</g>
<g font-size="7.4">
<text x="268.1" y="88.7">红外同步线信号</text>
<text x="264.6" y="224.5">红外发射开关信号</text>
<text x="109.4" y="273.9">红外发射</text>
</g>
<text font-size="4.6" fill="#00f" x="270.8" y="265.3">02-发射模块</text>
<g font-size="4.2">
<text x="36.1" y="23.1">VCC_5V</text>
<text x="127.8" y="23.1">VCC_5V</text>
<text x="313" y="31.9">VCC_5V</text>
<text x="36.1" y="53.1">VCC_5V</text>
<text x="106.5" y="50.3">GND</text>
<text x="127.8" y="53.1">VCC_5V</text>
<text x="198.3" y="50.3">GND</text>
<text x="307.6" y="75.3">GND</text>
<text x="36.1" y="83.1">VCC_5V</text>
<text x="106.5" y="80.3">GND</text>
<text x="127.8" y="83.1">VCC_5V</text>
<text x="198.3" y="80.3">GND</text>
<text x="36.1" y="113.1">VCC_5V</text>
<text x="106.5" y="110.2">GND</text>
<text x="127.8" y="113.1">VCC_5V</text>
<text x="198.3" y="110.2">GND</text>
<text x="330.9" y="114.5">VCC_5V</text>
<text x="36.1" y="143">VCC_5V</text>
<text x="106.5" y="140.2">GND</text>
<text x="127.8" y="143.1">VCC_5V</text>
<text x="198.3" y="140.2">GND</text>
<text x="313" y="144.8">VCC_5V</text>
<text x="330.6" y="149">GND</text>
<text x="256.5" y="156.1">GND</text>
<text x="36.1" y="173">VCC_5V</text>
<text x="106.5" y="170.2">GND</text>
<text x="127.8" y="173.1">VCC_5V</text>
<text x="198.3" y="170.2">GND</text>
<text x="330.9" y="172.7">VCC_5V</text>
<text x="36.1" y="203">VCC_5V</text>
<text x="106.5" y="200.2">GND</text>
<text x="127.9" y="203">VCC_5V</text>
<text x="198.3" y="200.2">GND</text>
<text x="314" y="202.2">VCC_5V</text>
<text x="330.6" y="207.3">GND</text>
<text x="256.5" y="214.3">GND</text>
<text x="36.1" y="233">VCC_5V</text>
<text x="106.5" y="230.2">GND</text>
<text x="127.9" y="233">VCC_5V</text>
<text x="198.3" y="230.2">GND</text>
<text x="106.5" y="260.2">GND</text>
<text x="198.3" y="260.2">GND</text>
</g>
<g font-size="4.2" fill="#00f">
<text x="392.5" y="265.6">1.0</text>
<text x="310.9" y="275.1">Your Company</text>
<text x="304" y="282.9">2021-12-11</text>
</g>
<g font-size="3.9" fill="#00f">
<text x="258.9" y="40.7">A</text>
<text x="259" y="44.2">B</text>
<text x="259" y="47.7">C</text>
<text x="250.7" y="51.2">X_IN3</text>
<text x="250.7" y="54.8">X_IN4</text>
</g>
<g font-size="3.9" fill="#800">
<text x="250.5" y="260.9">TITLE:</text>
<text x="379.1" y="265.6">REV:</text>
<text x="287.4" y="275.1">Company:</text>
<text x="378.7" y="275.7">Sheet: 1/1</text>
<text x="287.4" y="282.8">Date:</text>
<text x="336.4" y="282.8">Drawn By: ncount0</text>
</g>
<g font-size="3.2" fill="#800">
<text x="41.6" y="6.7">1</text>
<text x="110.8" y="6.7">2</text>
<text x="179.9" y="6.7">3</text>
<text x="249.1" y="6.7">4</text>
<text x="318.2" y="6.7">5</text>
<text x="4.1" y="41.8">A</text>
<text x="405.9" y="41.8">A</text>
<text x="4.1" y="110.9">B</text>
<text x="405.9" y="110.9">B</text>
<text x="4.1" y="180.1">C</text>
<text x="405.9" y="180.1">C</text>
<text x="4.1" y="249.2">D</text>
<text x="405.9" y="249.2">D</text>
<text x="41.6" y="287.5">1</text>
<text x="110.8" y="287.5">2</text>
<text x="179.9" y="287.5">3</text>
<text x="249.1" y="287.5">4</text>
<text x="318.2" y="287.5">5</text>
</g>
<g font-size="3.2" fill="#000080">
<text x="50.8" y="29.8">91</text>
<text x="50.8" y="26.6">R81</text>
<text x="91.3" y="27.3">Q1</text>
<text x="142.5" y="29.8">91</text>
<text x="142.5" y="26.6">R105</text>
<text x="183" y="27.3">Q17</text>
<text x="59.6" y="31.7">D1</text>
<text x="91.3" y="30.5">S9014</text>
<text x="100.2" y="35.5">R82</text>
<text x="151.4" y="31.7">D9</text>
<text x="183" y="30.5">S9014</text>
<text x="191.9" y="35.5">R106</text>
<text x="289.4" y="30.9">J1</text>
<text x="290.1" y="34">PHB-2*5AW</text>
<text x="82.5" y="39.3">S9014</text>
<text x="82.5" y="36.2">Q2</text>
<text x="100.2" y="38.6">1K</text>
<text x="174.2" y="39.3">S9014</text>
<text x="174.2" y="36.2">Q18</text>
<text x="191.9" y="38.6">1K</text>
<text x="64.9" y="47.4">22K</text>
<text x="64.9" y="44.3">R83</text>
<text x="156.6" y="47.4">22K</text>
<text x="156.6" y="44.3">R107</text>
<text x="50.8" y="59.8">91</text>
<text x="50.8" y="56.6">R84</text>
<text x="91.3" y="57.3">Q3</text>
<text x="142.5" y="59.8">91</text>
<text x="142.5" y="56.6">R108</text>
<text x="183" y="57.3">Q19</text>
<text x="324.6" y="58.1">C38</text>
<text x="59.6" y="61.7">D2</text>
<text x="91.3" y="60.5">S9014</text>
<text x="100.2" y="65.4">R85</text>
<text x="151.4" y="61.7">D10</text>
<text x="183" y="60.5">S9014</text>
<text x="191.9" y="65.4">R109</text>
<text x="324.6" y="61.3">47uF</text>
<text x="82.5" y="69.3">S9014</text>
<text x="82.5" y="66.1">Q4</text>
<text x="100.2" y="68.6">1K</text>
<text x="174.2" y="69.3">S9014</text>
<text x="174.2" y="66.1">Q20</text>
<text x="191.9" y="68.6">1K</text>
<text x="64.9" y="77.4">22K</text>
<text x="64.9" y="74.3">R86</text>
<text x="156.6" y="77.4">22K</text>
<text x="156.6" y="74.3">R110</text>
<text x="50.8" y="89.8">91</text>
<text x="50.8" y="86.6">R87</text>
<text x="91.3" y="87.3">Q5</text>
<text x="142.5" y="89.8">91</text>
<text x="142.5" y="86.6">R111</text>
<text x="183" y="87.3">Q21</text>
<text x="59.6" y="91.7">D3</text>
<text x="91.3" y="90.5">S9014</text>
<text x="100.2" y="95.4">R88</text>
<text x="151.4" y="91.7">D11</text>
<text x="183" y="90.5">S9014</text>
<text x="191.9" y="95.4">R112</text>
<text x="82.5" y="99.3">S9014</text>
<text x="82.5" y="96.1">Q6</text>
<text x="100.2" y="98.6">1K</text>
<text x="174.2" y="99.3">S9014</text>
<text x="174.2" y="96.1">Q22</text>
<text x="191.9" y="98.6">1K</text>
<text x="64.9" y="107.4">22K</text>
<text x="64.9" y="104.2">R89</text>
<text x="156.6" y="107.4">22K</text>
<text x="156.6" y="104.2">R113</text>
<text x="50.8" y="119.8">91</text>
<text x="50.8" y="116.6">R90</text>
<text x="91.3" y="117.3">Q7</text>
<text x="142.5" y="119.8">91</text>
<text x="142.5" y="116.6">R114</text>
<text x="183" y="117.3">Q23</text>
<text x="287.2" y="117.7">SN74LV595APWR</text>
<text x="287.2" y="114.5">U12</text>
<text x="59.6" y="121.7">D4</text>
<text x="91.3" y="120.5">S9014</text>
<text x="100.2" y="125.4">R91</text>
<text x="151.4" y="121.7">D12</text>
<text x="183" y="120.5">S9014</text>
<text x="191.9" y="125.4">R115</text>
<text x="82.5" y="129.3">S9014</text>
<text x="82.5" y="126.1">Q8</text>
<text x="100.2" y="128.6">1K</text>
<text x="174.2" y="129.3">S9014</text>
<text x="174.2" y="126.1">Q24</text>
<text x="191.9" y="128.6">1K</text>
<text x="338.7" y="130.5">C36</text>
<text x="64.9" y="137.4">22K</text>
<text x="64.9" y="134.2">R92</text>
<text x="156.6" y="137.4">22K</text>
<text x="156.6" y="134.2">R116</text>
<text x="338.7" y="133.6">100nF</text>
<text x="50.8" y="149.8">91</text>
<text x="50.8" y="146.6">R93</text>
<text x="91.3" y="147.3">Q9</text>
<text x="142.5" y="149.8">91</text>
<text x="142.5" y="146.6">R117</text>
<text x="183" y="147.3">Q25</text>
<text x="59.6" y="151.6">D5</text>
<text x="91.3" y="150.5">S9014</text>
<text x="100.2" y="155.4">R94</text>
<text x="151.4" y="151.6">D13</text>
<text x="183" y="150.5">S9014</text>
<text x="191.9" y="155.4">R118</text>
<text x="82.5" y="159.3">S9014</text>
<text x="82.5" y="156.1">Q10</text>
<text x="100.2" y="158.6">1K</text>
<text x="174.2" y="159.3">S9014</text>
<text x="174.2" y="156.1">Q26</text>
<text x="191.9" y="158.6">1K</text>
<text x="64.9" y="167.4">22K</text>
<text x="64.9" y="164.2">R95</text>
<text x="156.6" y="167.4">22K</text>
<text x="156.6" y="164.2">R119</text>
<text x="287.2" y="172.7">U13</text>
<text x="50.8" y="179.7">91</text>
<text x="50.8" y="176.6">R96</text>
<text x="91.3" y="177.3">Q11</text>
<text x="142.5" y="179.7">91</text>
<text x="142.5" y="176.6">R120</text>
<text x="183" y="177.3">Q27</text>
<text x="287.2" y="175.9">SN74LV595APWR</text>
<text x="59.6" y="181.6">D6</text>
<text x="91.3" y="180.4">S9014</text>
<text x="100.2" y="185.4">R97</text>
<text x="151.4" y="181.6">D14</text>
<text x="183" y="180.4">S9014</text>
<text x="191.9" y="185.4">R121</text>
<text x="82.5" y="189.3">S9014</text>
<text x="82.5" y="186.1">Q12</text>
<text x="100.2" y="188.6">1K</text>
<text x="174.2" y="189.3">S9014</text>
<text x="174.2" y="186.1">Q28</text>
<text x="191.9" y="188.6">1K</text>
<text x="338.7" y="188.7">C37</text>
<text x="64.9" y="197.4">22K</text>
<text x="64.9" y="194.2">R98</text>
<text x="156.6" y="197.4">22K</text>
<text x="156.6" y="194.2">R122</text>
<text x="338.7" y="192.8">100nF</text>
<text x="50.8" y="209.7">91</text>
<text x="50.8" y="206.6">R99</text>
<text x="91.3" y="207.3">Q13</text>
<text x="142.5" y="209.7">91</text>
<text x="142.5" y="206.6">R123</text>
<text x="183" y="207.3">Q29</text>
<text x="59.6" y="211.6">D7</text>
<text x="91.3" y="210.4">S9014</text>
<text x="100.2" y="215.4">R100</text>
<text x="151.4" y="211.6">D15</text>
<text x="183" y="210.4">S9014</text>
<text x="191.9" y="215.4">R124</text>
<text x="82.5" y="219.3">S9014</text>
<text x="82.5" y="216.1">Q14</text>
<text x="100.2" y="218.5">1K</text>
<text x="174.2" y="219.3">S9014</text>
<text x="174.2" y="216.1">Q30</text>
<text x="191.9" y="218.5">1K</text>
<text x="64.9" y="227.4">22K</text>
<text x="64.9" y="224.2">R101</text>
<text x="156.6" y="227.4">22K</text>
<text x="156.6" y="224.2">R125</text>
<text x="50.8" y="239.7">91</text>
<text x="50.8" y="236.5">R102</text>
<text x="91.3" y="237.2">Q15</text>
<text x="142.5" y="239.7">91</text>
<text x="142.5" y="236.5">R126</text>
<text x="183" y="237.2">Q31</text>
<text x="59.6" y="241.6">D8</text>
<text x="91.3" y="240.4">S9014</text>
<text x="100.2" y="245.4">R103</text>
<text x="151.4" y="241.6">D16</text>
<text x="191.9" y="245.4">R127</text>
<text x="82.5" y="249.2">S9014</text>
<text x="82.5" y="246.1">Q16</text>
<text x="100.2" y="248.5">1K</text>
<text x="174.2" y="249.2">S9014</text>
<text x="174.2" y="246.1">Q32</text>
<text x="191.9" y="248.5">1K</text>
<text x="64.9" y="257.4">22K</text>
<text x="64.9" y="254.2">R104</text>
<text x="156.6" y="257.4">22K</text>
<text x="156.6" y="254.2">R128</text>
<text x="182.5" y="260.5">S9014</text>
</g>
<g font-size="3.2" fill="#00f">
<text x="270.6" y="38.5">A</text>
<text x="270.6" y="42">B</text>
<text x="282" y="39">2</text>
<text x="286.5" y="40.4">2</text>
<text x="293.6" y="40.4">1</text>
<text x="298.1" y="39">1</text>
<text x="304.1" y="38.5">QD3</text>
<text x="304.1" y="42">SRCLK</text>
<text x="270.6" y="45.5">C</text>
<text x="282" y="42.5">4</text>
<text x="282" y="46">6</text>
<text x="286.5" y="43.9">4</text>
<text x="286.5" y="47.4">6</text>
<text x="293.6" y="43.9">3</text>
<text x="293.6" y="47.4">5</text>
<text x="298.1" y="42.5">3</text>
<text x="298.1" y="46">5</text>
<text x="304.1" y="45.5">RCLK</text>
<text x="51.9" y="49">X01</text>
<text x="143.6" y="49">X09</text>
<text x="270.6" y="49">X_IN3</text>
<text x="270.6" y="52.6">X_IN4</text>
<text x="280" y="53.1">10</text>
<text x="282" y="49.6">8</text>
<text x="286.5" y="51">8</text>
<text x="293.6" y="51">7</text>
<text x="298.1" y="49.6">7</text>
<text x="298.1" y="53.1">9</text>
<text x="286.5" y="54.5">10</text>
<text x="293.6" y="54.5">9</text>
<text x="51.9" y="79">X02</text>
<text x="143.6" y="79">X010</text>
<text x="51.9" y="109">X03</text>
<text x="143.6" y="109">X011</text>
<text x="267.1" y="121.4">X02</text>
<text x="267.1" y="124.9">X03</text>
<text x="274.7" y="121.9">1</text>
<text x="274.7" y="125.4">2</text>
<text x="278.2" y="123.6">QB</text>
<text x="301.8" y="125.4">15</text>
<text x="309.4" y="124.9">X01</text>
<text x="267.1" y="128.4">X04</text>
<text x="267.1" y="131.9">X05</text>
<text x="274.7" y="128.9">3</text>
<text x="278.2" y="127.2">QC</text>
<text x="278.2" y="130.7">QD</text>
<text x="293.9" y="130.7">SER</text>
<text x="295.7" y="127.2">QA</text>
<text x="301.8" y="128.9">14</text>
<text x="309.4" y="128.4">QD3</text>
<text x="267.1" y="135.5">X06</text>
<text x="274.7" y="132.5">4</text>
<text x="274.7" y="136">5</text>
<text x="278.2" y="134.2">QE</text>
<text x="278.2" y="137.8">QF</text>
<text x="291.9" y="137.8">RCLK</text>
<text x="293.2" y="134.2">OE#</text>
<text x="301.8" y="136">12</text>
<text x="301.8" y="132.5">13</text>
<text x="309.4" y="135.5">RCLK</text>
<text x="51.9" y="139">X04</text>
<text x="143.6" y="139">X012</text>
<text x="267.1" y="139">X07</text>
<text x="267.1" y="142.5">X08</text>
<text x="274.7" y="139.5">6</text>
<text x="274.7" y="143.1">7</text>
<text x="278.2" y="141.3">QG</text>
<text x="289.8" y="141.3">SRCLK</text>
<text x="301.8" y="143.1">10</text>
<text x="301.8" y="139.5">11</text>
<text x="309.4" y="139">SRCLK</text>
<text x="278.2" y="144.8">QH</text>
<text x="287.2" y="144.8">SRCLR#</text>
<text x="294.6" y="148.3">QH'</text>
<text x="301.8" y="146.6">9 QD4</text>
<text x="51.9" y="169">X05</text>
<text x="143.6" y="169">X013</text>
<text x="267.1" y="179.6">X010</text>
<text x="267.1" y="183.1">X011</text>
<text x="274.7" y="180.1">1</text>
<text x="274.7" y="183.6">2</text>
<text x="278.2" y="181.9">QB</text>
<text x="278.2" y="185.4">QC</text>
<text x="295.7" y="185.4">QA</text>
<text x="301.8" y="183.6">15</text>
<text x="309.4" y="183.1">X09</text>
<text x="267.1" y="186.6">X012</text>
<text x="267.1" y="190.1">X013</text>
<text x="274.7" y="187.1">3</text>
<text x="274.7" y="190.7">4</text>
<text x="278.2" y="188.9">QD</text>
<text x="293.9" y="188.9">SER</text>
<text x="301.8" y="190.7">13</text>
<text x="301.8" y="187.1">14</text>
<text x="309.4" y="186.6">QD4</text>
<text x="267.1" y="193.7">X014</text>
<text x="267.1" y="197.2">X015</text>
<text x="274.7" y="194.2">5</text>
<text x="274.7" y="197.7">6</text>
<text x="278.2" y="192.4">QE</text>
<text x="278.2" y="196">QF</text>
<text x="291.9" y="196">RCLK</text>
<text x="293.2" y="192.4">OE#</text>
<text x="301.8" y="197.7">11</text>
<text x="301.8" y="194.2">12</text>
<text x="309.4" y="197.2">SRCLK</text>
<text x="309.4" y="193.7">RCLK</text>
<text x="51.9" y="199">X06</text>
<text x="143.6" y="199">X014</text>
<text x="267.1" y="200.7">X016</text>
<text x="274.7" y="201.3">7</text>
<text x="278.2" y="199.5">QG</text>
<text x="278.2" y="203">QH</text>
<text x="287.2" y="203">SRCLR#</text>
<text x="289.8" y="199.5">SRCLK</text>
<text x="301.8" y="201.3">10</text>
<text x="294.6" y="206.6">QH'</text>
<text x="301.8" y="204.8">9</text>
<text x="51.9" y="229">X07</text>
<text x="143.6" y="229">X015</text>
<text x="51.9" y="258.9">X08</text>
<text x="143.6" y="258.9">X016</text>
</g>
<g font-size="3.2" fill="#f00">
<text x="293.7" y="123.6">VCC</text>
<text x="301.8" y="121.9">16</text>
<text x="293.7" y="181.9">VCC</text>
<text x="301.8" y="180.1">16</text>
</g>
<g font-size="3.2">
<text x="274.7" y="146.6">8</text>
<text x="278.2" y="148.3">GND</text>
<text x="274.7" y="204.8">8</text>
<text x="278.2" y="206.6">GND</text>
</g>
</svg>
